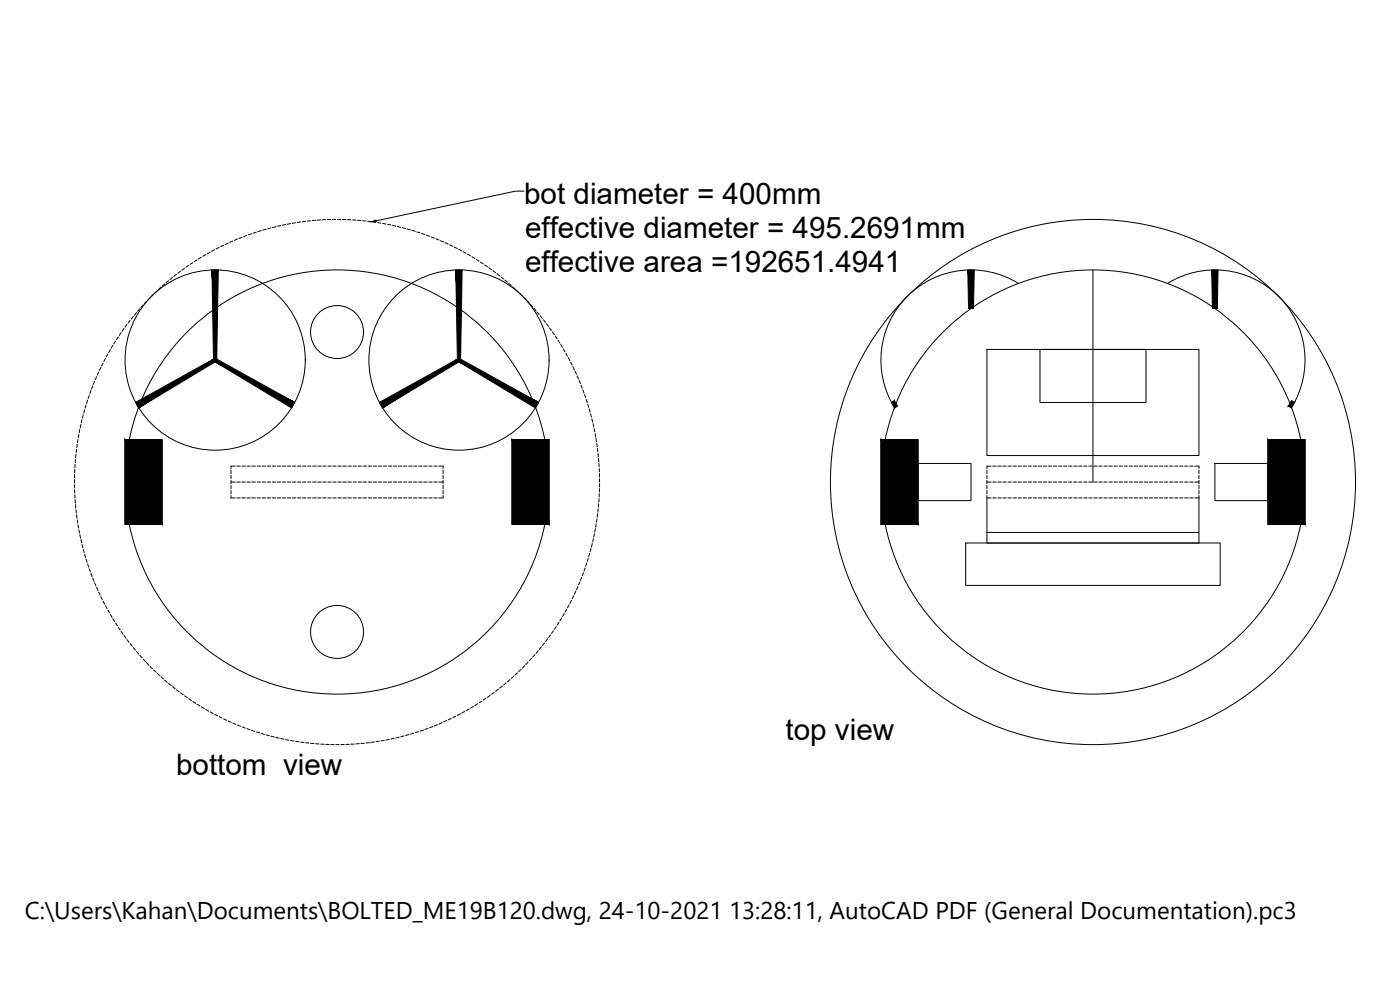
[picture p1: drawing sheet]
<svg xmlns="http://www.w3.org/2000/svg" width="420mm" height="297mm" viewBox="0 0 420 297" stroke-linecap="round" stroke-linejoin="round" font-family="sans-serif">
<!-- layer: 0 -->
<g fill="none" stroke="#000" stroke-width=".3">
<path d="M157.3 57.3h-2.6l-41.9 9M56.6 79.6l-.8 .6M57.9 78.8l-.8 .5M59.1 78l-.8 .5M60.4 77.2l-.8 .5M61.8 76.4l-.9 .5M63.1 75.7l-.9 .4M64.4 74.9l-.9 .5M65.8 74.2l-1 .5M67.1 73.6l-.9 .4M68.5 72.9l-.9 .5M69.9 72.3l-1 .4"/>
<path d="M71.3 71.7l-1 .4M72.7 71.2l-1 .4M74.1 70.6l-1 .4M75.5 70.1l-.9 .4M76.9 69.6l-.9 .4M78.4 69.2l-1 .3M79.8 68.8l-.9 .3M81.3 68.4l-1 .3M82.8 68l-1 .3M84.3 67.7l-1 .2M85.7 67.4l-1 .2M87.2 67.1l-1 .2"/>
<path d="M88.7 66.8l-1 .2M90.2 66.6l-1 .1M91.7 66.4l-1 .1M93.2 66.2l-1 .1M94.7 66.1l-1 .1M96.2 66l-1 .1M97.7 65.9l-1 .1M99.3 65.9h-1.1M100.8 65.8l-1 .1M101.3 65.8l1 .1M102.8 65.9h1M104.3 65.9l1 .1"/>
<path d="M105.8 66h1M107.3 66.1l1 .1M108.8 66.2l1 .1M110.3 66.4l1 .1M111.8 66.6l1 .1M113.3 66.8l1 .2M114.8 67l1 .2M116.3 67.3l1 .2M117.8 67.6l1 .2M119.3 68l1 .2M120.7 68.3l1 .3M122.2 68.7l1 .3"/>
<path d="M123.7 69.1l.9 .3M125.1 69.6l1 .3M126.5 70l1 .4M128 70.6l.9 .3M129.4 71.1l.9 .3M130.8 71.6l.9 .4M132.2 72.2l.9 .4M133.6 72.8l.9 .4M135 73.5l.9 .4M136.3 74.1l.9 .5M137.7 74.8l.9 .5M139 75.5l.9 .5"/>
<path d="M140.3 76.3l.9 .5M141.6 77l.9 .6M142.9 77.8l.9 .6M144.2 78.6l.8 .6M145.5 79.5l.8 .6M36.4 99.8l-.6 .8M37.2 98.6l-.6 .8M38.1 97.4l-.6 .8M39 96.1l-.6 .9M40 95l-.6 .7M41 93.8l-.7 .8M41.9 92.7l-.6 .7"/>
<path d="M43 91.5l-.7 .8M44 90.4l-.7 .8M45 89.3l-.7 .8M46.1 88.3l-.7 .7M47.2 87.2l-.7 .7M48.3 86.2l-.7 .7M49.5 85.2l-.8 .6M50.6 84.2l-.8 .6M51.8 83.2l-.8 .7M52.9 82.3l-.7 .6M54.2 81.4l-.9 .6M55.4 80.5l-.8 .6"/>
<path d="M146.7 80.3l.8 .6M147.9 81.2l.8 .6M149.1 82.1l.8 .7M150.3 83.1l.8 .6M151.5 84l.8 .7M152.7 85l.7 .7M153.8 86l.7 .7M154.9 87l.7 .7M156 88.1l.7 .7M157.1 89.1l.7 .8M158.1 90.2l.7 .8M159.2 91.3l.7 .8"/>
<path d="M160.2 92.4l.7 .8M161.2 93.6l.6 .8M162.1 94.7l.7 .9M163.1 95.9l.6 .8M164 97.1l.6 .8M164.9 98.3l.6 .9M165.8 99.6l.6 .8M305.7 85a27 27 0 0 0-33.4 3.9 27 27 0 0 0-3.9 33.4M328 81v63.6M350.4 85a27 27 0 0 1 33.3 3.9 27 27 0 0 1 3.9 33.4M26.8 118.6l-.4 1M27.3 117.2l-.3 1"/>
<path d="M27.8 115.8l-.3 .9M28.4 114.4l-.4 .9M29 113l-.4 .9M29.6 111.6l-.4 1M30.3 110.3l-.5 .9M30.9 108.9l-.4 .9M31.6 107.6l-.4 .8M32.3 106.2l-.4 .9M33.1 104.9l-.5 .9M33.9 103.6l-.5 .9M34.7 102.3l-.6 .9M35.5 101.1l-.5 .8"/>
<path d="M166.7 100.8l.5 .9M167.5 102.1l.5 .9M168.3 103.4l.5 .9M169.1 104.7l.5 .9M169.8 106l.5 .9M170.5 107.3l.5 .9M171.2 108.7l.5 .9M171.9 110l.5 .9M172.6 111.4l.4 .9M173.2 112.8l.4 .9M173.8 114.2l.4 .9M174.4 115.6l.3 .9"/>
<path d="M174.9 117l.4 .9M175.4 118.4l.4 .9M175.9 119.8l.3 1M296.2 104.8h63.6v31.9h-63.6zM312.1 104.8h31.8v16h-31.8zM22.5 139.3v1M22.7 137.8l-.1 1M22.8 136.3l-.1 1M23 134.8l-.1 1M23.2 133.3l-.2 1M23.4 131.8l-.2 1M23.7 130.3l-.2 1"/>
<path d="M23.9 128.8l-.1 1M24.3 127.4l-.2 1M24.6 125.9l-.2 1M25 124.4l-.2 1M25.4 123l-.3 .9M25.8 121.5l-.3 1M26.3 120.1l-.3 .9M37.5 131.9h11.1v25.5h-11.1zM38.8 131.9a63.6 63.6 0 0 1 62.4-50.9 63.6 63.6 0 0 1 62.3 50.9M70.6 139.9h-1.3v.7M71.1 139.9h1M72.6 139.9h1"/>
<path d="M74.1 139.9h1M75.6 139.9h1.1M77.2 139.9h1M78.7 139.9h1M80.2 139.9h1M81.7 139.9h1M83.2 139.9h1M84.7 139.9h1.1M86.2 139.9h1.1M87.8 139.9h1M89.3 139.9h1M90.8 139.9h1"/>
<path d="M92.3 139.9h1M93.8 139.9h1M95.3 139.9h1.1M96.9 139.9h1M98.4 139.9h1M99.9 139.9h1M101.4 139.9h1M102.9 139.9h1M104.4 139.9h1M105.9 139.9h1.1M107.5 139.9h1M109 139.9h1"/>
<path d="M110.5 139.9h1M112 139.9h1M113.5 139.9h1M115 139.9h1M116.6 139.9h1M118.1 139.9h1M119.6 139.9h1M121.1 139.9h1M122.6 139.9h1M124.1 139.9h1M125.7 139.9h1M127.2 139.9h1"/>
<path d="M128.7 139.9h1M130.2 139.9h1M131.7 139.9h1.3v.7M153.7 131.9h11.1v25.5h-11.1zM176.4 121.3l.3 .9M176.8 122.7l.3 1M177.2 124.2l.3 .9M177.6 125.6l.2 1M178 127.1l.2 1M178.3 128.6l.2 1M178.6 130.1l.2 1M178.8 131.6l.2 1"/>
<path d="M179.1 133.1l.1 1M179.3 134.6l.1 1M179.5 136.1l.1 1M179.6 137.6l.1 1M179.8 139.1v1M264.4 131.9h11.1v25.5h-11.1zM265.7 131.9a63.6 63.6 0 0 1 62.3-50.9 63.6 63.6 0 0 1 62.4 50.9M275.5 139.1h15.9v11.1h-15.9zM297.4 139.9h-1.2v.7M297.9 139.9h1.1M299.5 139.9h1M301 139.9h1"/>
<path d="M302.5 139.9h1M304 139.9h1M305.5 139.9h1M307.1 139.9h1M308.6 139.9h1M310.1 139.9h1M311.6 139.9h1M313.1 139.9h1M314.6 139.9h1M316.1 139.9h1M317.7 139.9h1M319.2 139.9h1"/>
<path d="M320.7 139.9h1M322.2 139.9h1M323.7 139.9h1M325.2 139.9h1M326.8 139.9h1M328.3 139.9h1M329.8 139.9h1M331.3 139.9h1M332.8 139.9h1M334.3 139.9h1M335.8 139.9h1.1M337.4 139.9h1"/>
<path d="M338.9 139.9h1M340.4 139.9h1M341.9 139.9h1M343.4 139.9h1M344.9 139.9h1M346.4 139.9h1.1M348 139.9h1M349.5 139.9h1M351 139.9h1M352.5 139.9h1M354 139.9h1M355.5 139.9h1.1"/>
<path d="M357 139.9h1.1M358.6 139.9h1.2v.7M364.6 139.1h15.9v11.1h-15.9zM380.5 131.9h11.2v25.5h-11.2zM22.4 143.9v1M22.4 145.4v1M22.4 146.9v1M22.4 142.4v1M22.5 140.9l-.1 1M22.5 148.4v1M22.5 149.9l.1 1M22.7 151.4v1"/>
<path d="M22.8 153l.1 1M23 154.5l.1 1M23.2 156l.1 1M23.4 157.4l.2 1M23.7 158.9l.2 1M38.8 157.4a63.6 63.6 0 0 0 62.4 50.9 63.6 63.6 0 0 0 62.3-50.9M69.3 144.6h1.3M69.3 148.7v.7h1.3M69.3 141.1v1M69.3 142.6v1M69.3 144.1v1M69.3 145.6v1"/>
<path d="M69.3 147.2v1M71.1 144.6h1M71.1 149.4h1M72.6 144.6h1M72.6 149.4h1M74.1 144.6h1M74.1 149.4h1M75.6 144.6h1.1M75.6 149.4h1.1M77.2 144.6h1M77.2 149.4h1M78.7 144.6h1"/>
<path d="M78.7 149.4h1M80.2 144.6h1M80.2 149.4h1M81.7 144.6h1M81.7 149.4h1M83.2 144.6h1M83.2 149.4h1M84.7 144.6h1.1M84.7 149.4h1.1M86.2 144.6h1.1M86.2 149.4h1.1M87.8 144.6h1"/>
<path d="M87.8 149.4h1M89.3 144.6h1M89.3 149.4h1M90.8 144.6h1M90.8 149.4h1M92.3 144.6h1M92.3 149.4h1M93.8 144.6h1M93.8 149.4h1M95.3 144.6h1.1M95.3 149.4h1.1M96.9 144.6h1"/>
<path d="M96.9 149.4h1M98.4 144.6h1M98.4 149.4h1M99.9 144.6h1M99.9 149.4h1M101.4 144.6h1M101.4 149.4h1M102.9 144.6h1M102.9 149.4h1M104.4 144.6h1M104.4 149.4h1M105.9 144.6h1.1"/>
<path d="M105.9 149.4h1.1M107.5 144.6h1M107.5 149.4h1M109 144.6h1M109 149.4h1M110.5 144.6h1M110.5 149.4h1M112 144.6h1M112 149.4h1M113.5 144.6h1M113.5 149.4h1M115 144.6h1"/>
<path d="M115 149.4h1M116.6 144.6h1M116.6 149.4h1M118.1 144.6h1M118.1 149.4h1M119.6 144.6h1M119.6 149.4h1M121.1 144.6h1M121.1 149.4h1M122.6 144.6h1M122.6 149.4h1M124.1 144.6h1"/>
<path d="M124.1 149.4h1M125.7 144.6h1M125.7 149.4h1M127.2 144.6h1M127.2 149.4h1M128.7 144.6h1M128.7 149.4h1M130.2 144.6h1M130.2 149.4h1M131.7 144.6h1.3M133 148.7v.7h-1.3M133 141.1v1"/>
<path d="M133 142.6v1M133 144.1v1M133 145.6v1M133 147.2v1M178.7 158.7l-.2 .9M178.9 157.2l-.1 1M179.2 155.7l-.2 1M179.4 154.2l-.2 1M179.5 152.7l-.1 1M179.7 151.2l-.1 1M179.8 149.7l-.1 1M179.8 140.6l.1 1"/>
<path d="M179.9 148.1l-.1 1M179.9 146.6v1M179.9 142.1v1M179.9 143.6v1M179.9 145.1v1M265.7 157.4a63.6 63.6 0 0 0 62.3 50.9 63.6 63.6 0 0 0 62.4-50.9M296.2 149.4v10.4h63.6v-10.4M296.2 159.8v3.1h63.6v-3.1M296.2 141.1v1M296.2 142.6v1M296.2 144.1v1M296.2 145.6v1"/>
<path d="M296.2 147.2v1M296.2 148.7v.7M296.2 144.6h1.2M296.2 149.4h1.2M297.9 144.6h1.1M297.9 149.4h1.1M299.5 144.6h1M299.5 149.4h1M301 144.6h1M301 149.4h1M302.5 144.6h1M302.5 149.4h1"/>
<path d="M304 144.6h1M304 149.4h1M305.5 144.6h1M305.5 149.4h1M307.1 144.6h1M307.1 149.4h1M308.6 144.6h1M308.6 149.4h1M310.1 144.6h1M310.1 149.4h1M311.6 144.6h1M311.6 149.4h1"/>
<path d="M313.1 144.6h1M313.1 149.4h1M314.6 144.6h1M314.6 149.4h1M316.1 144.6h1M316.1 149.4h1M317.7 144.6h1M317.7 149.4h1M319.2 144.6h1M319.2 149.4h1M320.7 144.6h1M320.7 149.4h1"/>
<path d="M322.2 144.6h1M322.2 149.4h1M323.7 144.6h1M323.7 149.4h1M325.2 144.6h1M325.2 149.4h1M326.8 144.6h1M326.8 149.4h1M328.3 144.6h1M328.3 149.4h1M329.8 144.6h1M329.8 149.4h1"/>
<path d="M331.3 144.6h1M331.3 149.4h1M332.8 144.6h1M332.8 149.4h1M334.3 144.6h1M334.3 149.4h1M335.8 144.6h1.1M335.8 149.4h1.1M337.4 144.6h1M337.4 149.4h1M338.9 144.6h1M338.9 149.4h1"/>
<path d="M340.4 144.6h1M340.4 149.4h1M341.9 144.6h1M341.9 149.4h1M343.4 144.6h1M343.4 149.4h1M344.9 144.6h1M344.9 149.4h1M346.4 144.6h1.1M346.4 149.4h1.1M348 144.6h1M348 149.4h1"/>
<path d="M349.5 144.6h1M349.5 149.4h1M351 144.6h1M351 149.4h1M352.5 144.6h1M352.5 149.4h1M354 144.6h1M354 149.4h1M355.5 144.6h1.1M355.5 149.4h1.1M357 144.6h1.1M357 149.4h1.1"/>
<path d="M358.6 144.6h1.2M358.6 149.4h1.2M359.8 141.1v1M359.8 142.6v1M359.8 144.1v1M359.8 145.6v1M359.8 147.2v1M359.8 148.7v.7M24 160.4l.2 1M24.3 161.9l.2 1M24.6 163.4l.3 1M25 164.9l.3 .9"/>
<path d="M25.4 166.3l.3 1M25.8 167.8l.3 .9M26.3 169.2l.3 1M26.8 170.6l.3 1M27.3 172.1l.4 .9M27.8 173.5l.4 .9M28.4 174.9l.4 .9M29 176.3l.4 .9M29.6 177.7l.4 .9M30.3 179l.4 .9M172.2 178.8l-.5 .9M172.8 177.4l-.4 .9"/>
<path d="M173.4 176l-.4 .9M174 174.6l-.4 .9M174.6 173.2l-.4 .9M175.1 171.8l-.3 .9M175.6 170.4l-.3 .9M176.1 168.9l-.3 1M176.6 167.5l-.4 1M177 166l-.3 1M177.4 164.6l-.3 1M177.7 163.1l-.2 1M178.1 161.6l-.2 1M178.4 160.2l-.2 .9"/>
<path d="M289.8 162.9h76.4v12.7h-76.4zM30.9 180.4l.5 .9M31.6 181.7l.5 .9M32.4 183l.5 .9M33.1 184.4l.5 .8M33.9 185.7l.5 .8M34.7 187l.5 .8M35.5 188.2l.6 .8M36.4 189.5l.5 .8M37.2 190.7l.6 .8M38.1 191.9l.6 .8M39.1 193.1l.6 .8"/>
<path d="M40 194.3l.6 .8M41 195.5l.6 .7M42 196.6l.6 .8M43 197.7l.7 .8M44 198.9l.7 .7M45 199.9l.8 .8M157.4 199.7l-.7 .8M158.5 198.7l-.7 .7M159.5 197.5l-.7 .8M160.5 196.4l-.6 .8M161.5 195.2l-.6 .8M162.5 194.1l-.7 .8"/>
<path d="M163.4 192.9l-.6 .8M164.3 191.7l-.6 .8M165.2 190.5l-.6 .8M166.1 189.2l-.6 .9M166.9 188l-.5 .8M167.8 186.7l-.6 .8M168.6 185.4l-.6 .9M169.3 184.1l-.5 .9M170.1 182.8l-.5 .9M170.8 181.5l-.5 .9M171.5 180.1l-.5 .9M46.1 201l.7 .7"/>
<path d="M47.2 202.1l.7 .6M48.3 203.1l.8 .7M49.5 204.1l.7 .7M50.6 205.1l.8 .6M51.8 206l.8 .7M53 207l.8 .6M54.2 207.9l.8 .6M55.4 208.8l.8 .5M56.6 209.6l.9 .6M57.9 210.5l.8 .5M59.2 211.3l.8 .5M60.5 212.1l.8 .5"/>
<path d="M61.8 212.9l.8 .5M63.1 213.6l.9 .5M64.4 214.3l.9 .5M65.8 215l.9 .5M67.1 215.7l.9 .4M68.5 216.3l.9 .4M69.9 216.9l.9 .4M71.3 217.5l.9 .4M72.7 218.1l.9 .3M74.1 218.6l.9 .4M75.5 219.1l1 .4M77 219.6l.9 .3"/>
<path d="M124.2 220l-1 .3M125.6 219.5l-.9 .3M127 219l-.9 .4M128.5 218.5l-1 .4M129.9 218l-.9 .4M131.3 217.4l-.9 .4M132.7 216.8l-1 .4M134.1 216.2l-1 .4M135.4 215.6l-.9 .4M136.8 214.9l-.9 .5M138.1 214.2l-.9 .5M139.5 213.5l-.9 .5"/>
<path d="M140.8 212.7l-.9 .5M142.1 211.9l-.9 .6M143.4 211.1l-.9 .6M144.6 210.3l-.8 .6M145.9 209.5l-.8 .5M147.1 208.6l-.8 .6M148.3 207.7l-.8 .6M149.5 206.8l-.8 .6M150.7 205.9l-.7 .6M151.9 204.9l-.8 .6M153.1 203.9l-.8 .7M154.2 202.9l-.8 .7"/>
<path d="M155.3 201.9l-.8 .7M156.4 200.8l-.7 .7M78.4 220.1l1 .3M79.9 220.5l.9 .3M81.3 220.9l1 .2M82.8 221.2l1 .3M84.3 221.6l.9 .2M85.8 221.9l.9 .2M87.2 222.2l1 .2M88.7 222.4l1 .2M90.2 222.7l1 .1M91.7 222.8l1 .2"/>
<path d="M93.2 223l1 .1M94.7 223.1l1 .1M96.3 223.3h1M97.8 223.3l1 .1M99.3 223.4h1M100.8 223.4h1M103.3 223.4h-1M104.8 223.3l-1 .1M106.3 223.3h-1M107.9 223.1l-1.1 .1M109.4 223l-1.1 .1M110.9 222.8l-1 .1"/>
<path d="M112.4 222.6l-1 .2M113.9 222.4l-1.1 .1M115.3 222.1l-1 .2M116.8 221.8l-1 .2M118.3 221.5l-1 .2M119.8 221.2l-1 .2M121.2 220.8l-.9 .3M122.7 220.4l-1 .3"/>
<circle cx="101.2" cy="99.6" r="7.9"/>
<circle cx="64.6" cy="108" r="27"/>
<circle cx="137.7" cy="108" r="27"/>
<circle cx="328" cy="144.6" r="78.8"/>
<circle cx="101.2" cy="189.6" r="7.9"/>
</g>
<g fill="#000" stroke="#000" stroke-width=".3">
<path d="M111.6 66.5l1.2-.5 .1 .5z"/>
<path d="M290.5 81l.2 11.6h1.5zM290.5 81h1.9l-.2 11.6z"/>
<path d="M363.7 81l.2 11.6h1.4zM363.7 81h1.9l-.3 11.6z"/>
<path d="M63.6 81l.5 27h.9zM63.6 81h1.9l-.5 27z"/>
<path d="M64.8 107.6l-.5 .8 24.2 12.3zM64.3 108.4l24.2 12.3-1 1.7z"/>
<path d="M41.6 122.4l23.2-14-.5-.8zM40.7 120.7l23.6-13.1-22.7 14.8z"/>
<path d="M136.8 81l.5 27h.9zM136.8 81h1.9l-.5 27z"/>
<path d="M138 107.6l-.5 .8 24.1 12.3zM137.5 108.4l24.1 12.3-.9 1.7z"/>
<path d="M114.8 122.4l23.2-14-.5-.8zM113.8 120.7l23.7-13.1-22.7 14.8z"/>
<path d="M37.5 131.9l11.1 25.5v-25.5zM37.5 131.9l11.1 25.5h-11.1z"/>
<path d="M153.7 131.9l11.1 25.5v-25.5zM153.7 131.9l11.1 25.5h-11.1z"/>
<path d="M268.4 120.2l.1 2.2 .9-.6zM267.5 120.7l.9-.5 .1 2.2z"/>
<path d="M264.4 131.9l11.1 25.5v-25.5zM264.4 131.9l11.1 25.5h-11.1z"/>
<path d="M387.6 120.2l-1 1.6 1.9-1.1zM386.6 121.8l1.9-1.1-1 1.7z"/>
<path d="M380.5 131.9l11.2 25.5v-25.5zM380.5 131.9l11.2 25.5h-11.2z"/>
</g>
<g font-size="8.9">
<text x="157.3" y="61.3">bot diameter = 400mm</text>
<text x="157.6" y="71.5">effective diameter = 495.2691mm</text>
<text x="157.6" y="81.7">effective area =192651.4941</text>
<text x="235.8" y="222.2">top view</text>
<text x="52.8" y="232.7">bottom view</text>
</g>
<text font-size="7.3" x="7.5" y="275.7">C:\Users\Kahan\Documents\BOLTED_ME19B120.dwg, 24-10-2021 13:28:11, AutoCAD PDF (General Documentation).pc3</text>
</svg>
